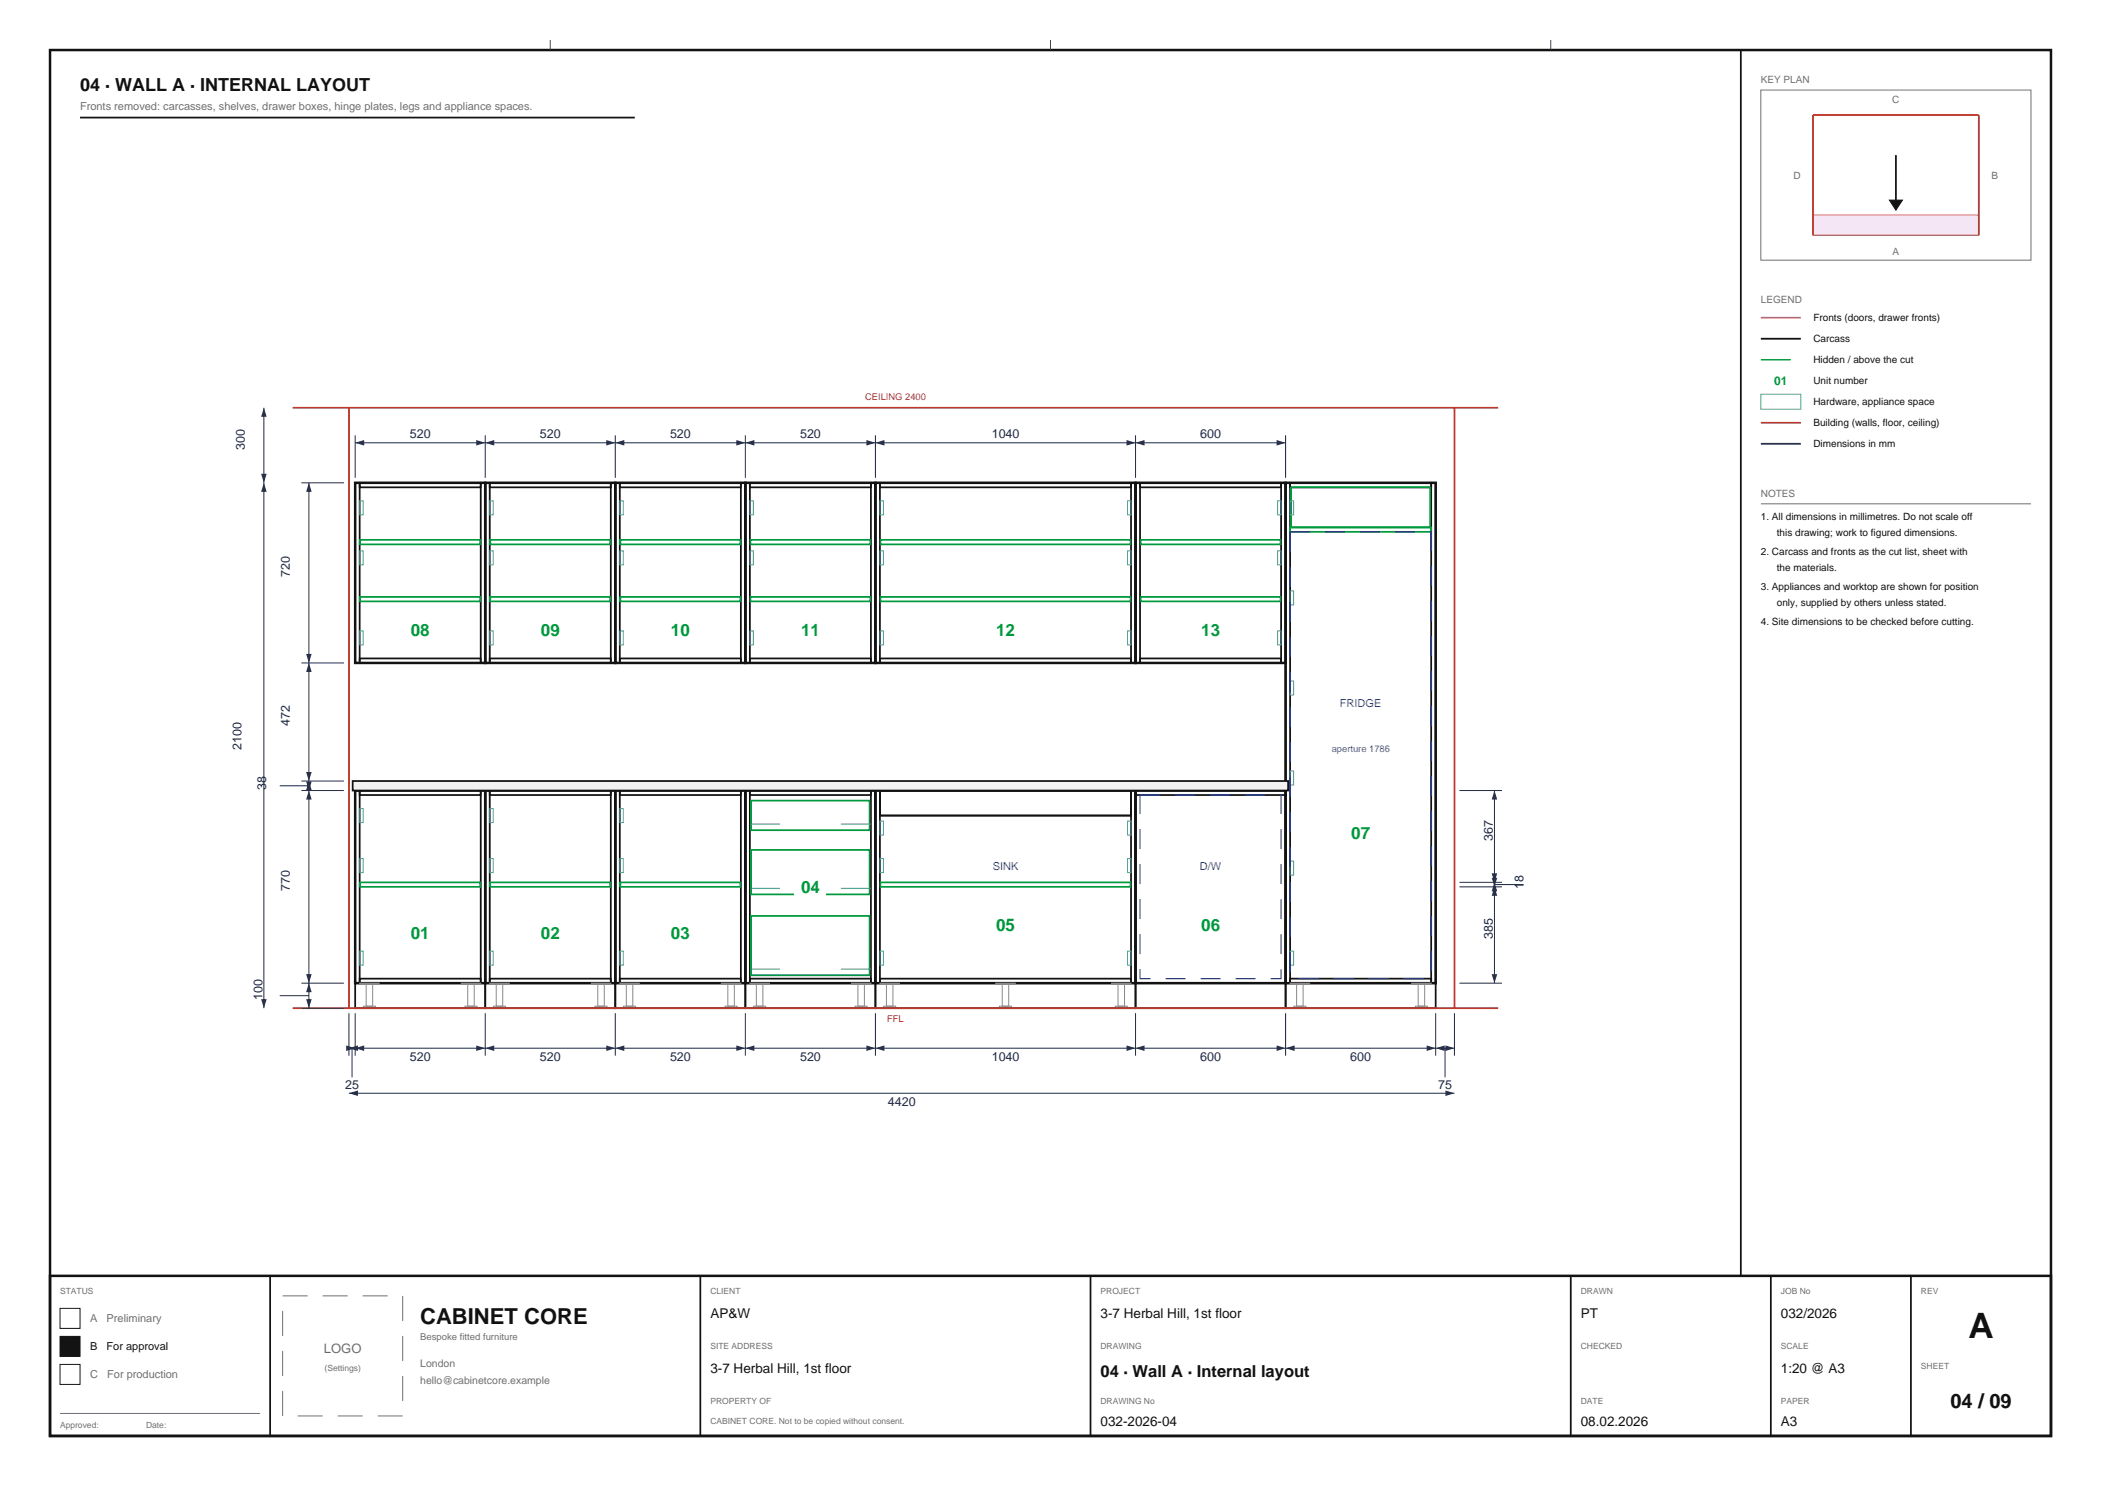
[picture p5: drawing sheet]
<svg xmlns="http://www.w3.org/2000/svg" width="420mm" height="297mm" viewBox="0 0 420 297" stroke-linecap="round" stroke-linejoin="round" font-family="sans-serif">
<path d="M71 158h.9v38.5h-.9zM71.9 158h24.2v.9h-24.2zM96.1 158h.9v38.5h-.9zM71 196.5h26v5h-26zM71.9 195.6h24.2v.9h-24.2z" fill="none" stroke="#121212" stroke-width=".35"/>
<path d="M72 176.4h24v.9h-24z" fill="none" stroke="#00993d" stroke-width=".35"/>
<path d="M71 158h26v38.5h-26z" fill="none" stroke="#121212" stroke-width=".5"/>
<path d="M80.9 184.2h6.2v4.4h-6.2z" fill="#fff"/>
<path d="M71.9 171.6h.7v2.8h-.7zM71.9 161.6h.7v2.8h-.7zM71.9 190.1h.7v2.8h-.7z" fill="none" stroke="#4d9999" stroke-width=".2"/>
<path d="M71.9 196.5h3.9v.2h-3.9zM73.2 196.7h1.3v4.4h-1.3zM92.2 196.5h3.9v.2h-3.9zM93.5 196.7h1.3v4.4h-1.3zM72.7 201.1h2.4v.4h-2.4zM93 201.1h2.4v.4h-2.4z" fill="none" stroke="#8a8a8a" stroke-width=".2"/>
<path d="M71 96.5h.9v36h-.9zM71.9 96.5h24.2v.9h-24.2zM96.1 96.5h.9v36h-.9zM71.9 131.6h24.2v.9h-24.2z" fill="none" stroke="#121212" stroke-width=".35"/>
<path d="M72 119.3h24v.9h-24zM72 107.9h24v.9h-24z" fill="none" stroke="#00993d" stroke-width=".35"/>
<path d="M71 96.5h26v36h-26z" fill="none" stroke="#121212" stroke-width=".5"/>
<path d="M80.9 123.7h6.2v4.4h-6.2z" fill="#fff"/>
<path d="M71.9 110.1h.7v2.8h-.7zM71.9 100.1h.7v2.8h-.7zM71.9 126.1h.7v2.8h-.7z" fill="none" stroke="#4d9999" stroke-width=".2"/>
<path d="M97 158h.9v38.5h-.9zM97.9 158h24.2v.9h-24.2zM122.1 158h.9v38.5h-.9zM97 196.5h26v5h-26zM97.9 195.6h24.2v.9h-24.2z" fill="none" stroke="#121212" stroke-width=".35"/>
<path d="M98 176.4h24v.9h-24z" fill="none" stroke="#00993d" stroke-width=".35"/>
<path d="M97 158h26v38.5h-26z" fill="none" stroke="#121212" stroke-width=".5"/>
<path d="M106.9 184.2h6.2v4.4h-6.2z" fill="#fff"/>
<path d="M97.9 171.6h.7v2.8h-.7zM97.9 161.6h.7v2.8h-.7zM97.9 190.1h.7v2.8h-.7z" fill="none" stroke="#4d9999" stroke-width=".2"/>
<path d="M97.9 196.5h3.9v.2h-3.9zM99.2 196.7h1.3v4.4h-1.3zM118.2 196.5h3.9v.2h-3.9zM119.5 196.7h1.3v4.4h-1.3zM98.6 201.1h2.5v.4h-2.5zM118.9 201.1h2.5v.4h-2.5z" fill="none" stroke="#8a8a8a" stroke-width=".2"/>
<path d="M97 96.5h.9v36h-.9zM97.9 96.5h24.2v.9h-24.2zM122.1 96.5h.9v36h-.9zM97.9 131.6h24.2v.9h-24.2z" fill="none" stroke="#121212" stroke-width=".35"/>
<path d="M98 119.3h24v.9h-24zM98 107.9h24v.9h-24z" fill="none" stroke="#00993d" stroke-width=".35"/>
<path d="M97 96.5h26v36h-26z" fill="none" stroke="#121212" stroke-width=".5"/>
<path d="M106.9 123.7h6.2v4.4h-6.2z" fill="#fff"/>
<path d="M97.9 110.1h.7v2.8h-.7zM97.9 100.1h.7v2.8h-.7zM97.9 126.1h.7v2.8h-.7z" fill="none" stroke="#4d9999" stroke-width=".2"/>
<path d="M123 158h.9v38.5h-.9zM123.9 158h24.2v.9h-24.2zM148.1 158h.9v38.5h-.9zM123 196.5h26v5h-26zM123.9 195.6h24.2v.9h-24.2z" fill="none" stroke="#121212" stroke-width=".35"/>
<path d="M124 176.4h24v.9h-24z" fill="none" stroke="#00993d" stroke-width=".35"/>
<path d="M123 158h26v38.5h-26z" fill="none" stroke="#121212" stroke-width=".5"/>
<path d="M132.9 184.2h6.2v4.4h-6.2z" fill="#fff"/>
<path d="M123.9 171.6h.7v2.8h-.7zM123.9 161.6h.7v2.8h-.7zM123.9 190.1h.7v2.8h-.7z" fill="none" stroke="#4d9999" stroke-width=".2"/>
<path d="M123.9 196.5h3.9v.2h-3.9zM125.2 196.7h1.3v4.4h-1.3zM144.2 196.5h3.9v.2h-3.9zM145.5 196.7h1.3v4.4h-1.3zM124.7 201.1h2.4v.4h-2.4zM145 201.1h2.4v.4h-2.4z" fill="none" stroke="#8a8a8a" stroke-width=".2"/>
<path d="M123 96.5h.9v36h-.9zM123.9 96.5h24.2v.9h-24.2zM148.1 96.5h.9v36h-.9zM123.9 131.6h24.2v.9h-24.2z" fill="none" stroke="#121212" stroke-width=".35"/>
<path d="M124 119.3h24v.9h-24zM124 107.9h24v.9h-24z" fill="none" stroke="#00993d" stroke-width=".35"/>
<path d="M123 96.5h26v36h-26z" fill="none" stroke="#121212" stroke-width=".5"/>
<path d="M132.9 123.7h6.2v4.4h-6.2z" fill="#fff"/>
<path d="M123.9 110.1h.7v2.8h-.7zM123.9 100.1h.7v2.8h-.7zM123.9 126.1h.7v2.8h-.7z" fill="none" stroke="#4d9999" stroke-width=".2"/>
<path d="M149 158h.9v38.5h-.9zM149.9 158h24.2v.9h-24.2zM174.1 158h.9v38.5h-.9zM149 196.5h26v5h-26zM149.9 195.6h24.2v.9h-24.2z" fill="none" stroke="#121212" stroke-width=".35"/>
<path d="M149 158h26v38.5h-26z" fill="none" stroke="#121212" stroke-width=".5"/>
<path d="M150.1 169.9h23.7v8.9h-23.7zM150.1 160h23.7v5.9h-23.7zM150.1 183.1h23.7v11.8h-23.7z" fill="none" stroke="#00993d" stroke-width=".35"/>
<path d="M149.9 177.6h6M149.9 164.7h6M168.1 177.6h6M168.1 164.7h6M149.9 193.7h6M168.1 193.7h6" fill="none" stroke="#2e7d8c" stroke-width=".2"/>
<path d="M158.9 175h6.2v4.5h-6.2z" fill="#fff"/>
<path d="M149.9 196.5h3.9v.2h-3.9zM151.2 196.7h1.3v4.4h-1.3zM170.2 196.5h3.9v.2h-3.9zM171.5 196.7h1.3v4.4h-1.3zM150.6 201.1h2.5v.4h-2.5zM170.9 201.1h2.5v.4h-2.5z" fill="none" stroke="#8a8a8a" stroke-width=".2"/>
<path d="M149 96.5h.9v36h-.9zM149.9 96.5h24.2v.9h-24.2zM174.1 96.5h.9v36h-.9zM149.9 131.6h24.2v.9h-24.2z" fill="none" stroke="#121212" stroke-width=".35"/>
<path d="M150 119.3h24v.9h-24zM150 107.9h24v.9h-24z" fill="none" stroke="#00993d" stroke-width=".35"/>
<path d="M149 96.5h26v36h-26z" fill="none" stroke="#121212" stroke-width=".5"/>
<path d="M158.9 123.7h6.2v4.4h-6.2z" fill="#fff"/>
<path d="M149.9 110.1h.7v2.8h-.7zM149.9 100.1h.7v2.8h-.7zM149.9 126.1h.7v2.8h-.7z" fill="none" stroke="#4d9999" stroke-width=".2"/>
<path d="M175 158h.9v38.5h-.9zM175.9 158h50.2v5h-50.2zM226.1 158h.9v38.5h-.9zM175 196.5h52v5h-52zM175.9 195.6h50.2v.9h-50.2z" fill="none" stroke="#121212" stroke-width=".35"/>
<path d="M176 176.4h50v.9h-50z" fill="none" stroke="#00993d" stroke-width=".35"/>
<path d="M175 158h52v38.5h-52z" fill="none" stroke="#121212" stroke-width=".5"/>
<path d="M197.9 182.7h6.2v4.5h-6.2z" fill="#fff"/>
<path d="M175.9 171.6h.7v2.8h-.7zM175.9 164.1h.7v2.8h-.7zM225.4 171.6h.7v2.8h-.7zM225.4 164.1h.7v2.8h-.7zM175.9 190.1h.7v2.8h-.7zM225.4 190.1h.7v2.8h-.7z" fill="none" stroke="#4d9999" stroke-width=".2"/>
<path d="M175.9 196.5h3.9v.2h-3.9zM177.2 196.7h1.3v4.4h-1.3zM199 196.5h3.9v.2h-3.9zM200.4 196.7h1.3v4.4h-1.3zM222.2 196.5h3.9v.2h-3.9zM223.5 196.7h1.3v4.4h-1.3zM176.6 201.1h2.4v.4h-2.4zM199.8 201.1h2.4v.4h-2.4zM223 201.1h2.4v.4h-2.4z" fill="none" stroke="#8a8a8a" stroke-width=".2"/>
<path d="M197.6 171.8h6.8v2.8h-6.8z" fill="#fff"/>
<path d="M175 96.5h.9v36h-.9zM175.9 96.5h50.2v.9h-50.2zM226.1 96.5h.9v36h-.9zM175.9 131.6h50.2v.9h-50.2z" fill="none" stroke="#121212" stroke-width=".35"/>
<path d="M176 119.3h50v.9h-50zM176 107.9h50v.9h-50z" fill="none" stroke="#00993d" stroke-width=".35"/>
<path d="M175 96.5h52v36h-52z" fill="none" stroke="#121212" stroke-width=".5"/>
<path d="M197.9 123.7h6.2v4.4h-6.2z" fill="#fff"/>
<path d="M175.9 110.1h.7v2.8h-.7zM175.9 100.1h.7v2.8h-.7zM225.4 110.1h.7v2.8h-.7zM225.4 100.1h.7v2.8h-.7zM175.9 126.1h.7v2.8h-.7zM225.4 126.1h.7v2.8h-.7z" fill="none" stroke="#4d9999" stroke-width=".2"/>
<path d="M227 158h30v.9h-30zM227 196.5h30v5h-30z" fill="none" stroke="#121212" stroke-width=".35"/>
<path d="M227 158h30v38.5h-30z" fill="none" stroke="#121212" stroke-width=".5"/>
<path d="M238.9 182.7h6.2v4.5h-6.2z" fill="#fff"/>
<path d="M227.9 158.9h28.2v36.7h-28.2z" fill="none" stroke="#1a3de6" stroke-width=".25" stroke-dasharray="4 3" stroke-linecap="butt"/>
<path d="M239.3 171.8h5.4v2.8h-5.4z" fill="#fff"/>
<path d="M227 96.5h.9v36h-.9zM227.9 96.5h28.2v.9h-28.2zM256.1 96.5h.9v36h-.9zM227.9 131.6h28.2v.9h-28.2z" fill="none" stroke="#121212" stroke-width=".35"/>
<path d="M228 119.3h28v.9h-28zM228 107.9h28v.9h-28z" fill="none" stroke="#00993d" stroke-width=".35"/>
<path d="M227 96.5h30v36h-30z" fill="none" stroke="#121212" stroke-width=".5"/>
<path d="M238.9 123.7h6.2v4.4h-6.2z" fill="#fff"/>
<path d="M255.4 110.1h.7v2.8h-.7zM255.4 100.1h.7v2.8h-.7zM255.4 126.1h.7v2.8h-.7z" fill="none" stroke="#4d9999" stroke-width=".2"/>
<path d="M257 96.5h.9v100h-.9zM257.9 96.5h28.2v.9h-28.2zM286.1 96.5h.9v100h-.9zM257 196.5h30v5h-30zM257.9 195.6h28.2v.9h-28.2z" fill="none" stroke="#121212" stroke-width=".35"/>
<path d="M258.1 97.4h27.8v8h-27.8zM257.9 105.4h28.2v.9h-28.2z" fill="none" stroke="#00993d" stroke-width=".35"/>
<path d="M257 96.5h30v100h-30z" fill="none" stroke="#121212" stroke-width=".5"/>
<path d="M268.9 164.3h6.2v4.4h-6.2z" fill="#fff"/>
<path d="M257.9 118.1h.7v2.8h-.7zM257.9 100.1h.7v2.8h-.7zM257.9 136.1h.7v2.8h-.7zM257.9 154.1h.7v2.8h-.7zM257.9 172.1h.7v2.8h-.7zM257.9 190.1h.7v2.8h-.7z" fill="none" stroke="#4d9999" stroke-width=".2"/>
<path d="M257.9 196.5h3.9v.2h-3.9zM259.2 196.7h1.3v4.4h-1.3zM282.2 196.5h3.9v.2h-3.9zM283.5 196.7h1.3v4.4h-1.3zM258.6 201.1h2.5v.4h-2.5zM282.9 201.1h2.5v.4h-2.5z" fill="none" stroke="#8a8a8a" stroke-width=".2"/>
<path d="M257.9 106.3h28.2v89.3h-28.2z" fill="none" stroke="#1a3de6" stroke-width=".25" stroke-dasharray="4 3" stroke-linecap="butt"/>
<g fill="#fff">
<path d="M267.2 139.1h9.6v2.9h-9.6z"/>
<path d="M263.9 148.4h16.2v2.4h-16.2z"/>
</g>
<path d="M70.5 156.1h187v1.9h-187z" fill="#f2f2f2" stroke="#121212" stroke-width=".35"/>
<path d="M58.5 81.5h241M69.8 81.5v120M290.7 81.5v120M58.5 201.5h241" fill="none" stroke="#bf382b" stroke-width=".35"/>
<path d="M71 87v8.5M71 88.5h186M97 87v8.5M123 87v8.5M149 87v8.5M175 87v8.5M227 87v8.5M257 87v8.5" fill="none" stroke="#1c294a" stroke-width=".2"/>
<g fill="#1c294a">
<path d="M71 88.5l1.8-.6v1.2z"/>
<path d="M95.2 87.9l1.8 .6-1.8 .6z"/>
<path d="M97 88.5l1.8-.6v1.2z"/>
<path d="M121.2 87.9l1.8 .6-1.8 .6z"/>
<path d="M123 88.5l1.8-.6v1.2z"/>
<path d="M147.2 87.9l1.8 .6-1.8 .6z"/>
<path d="M149 88.5l1.8-.6v1.2z"/>
<path d="M173.2 87.9l1.8 .6-1.8 .6z"/>
<path d="M175 88.5l1.8-.6v1.2z"/>
<path d="M225.2 87.9l1.8 .6-1.8 .6z"/>
<path d="M227 88.5l1.8-.6v1.2z"/>
<path d="M255.2 87.9l1.8 .6-1.8 .6z"/>
</g>
<path d="M69.8 202.5v8.5M69.8 209.5h220.9M71 202.5v8.5M97 202.5v8.5M123 202.5v8.5M149 202.5v8.5M175 202.5v8.5M227 202.5v8.5M257 202.5v8.5M287 202.5v8.5M290.7 202.5v8.5" fill="none" stroke="#1c294a" stroke-width=".2"/>
<g fill="#1c294a">
<path d="M69.8 209.5l1.7-.5v1.1z"/>
<path d="M69.2 209l1.8 .5-1.8 .6z"/>
</g>
<path d="M70.4 209.5v5.8" fill="none" stroke="#1c294a" stroke-width=".2"/>
<g fill="#1c294a">
<path d="M71 209.5l1.8-.5v1.1z"/>
<path d="M95.2 209l1.8 .5-1.8 .6z"/>
<path d="M97 209.5l1.8-.5v1.1z"/>
<path d="M121.2 209l1.8 .5-1.8 .6z"/>
<path d="M123 209.5l1.8-.5v1.1z"/>
<path d="M147.2 209l1.8 .5-1.8 .6z"/>
<path d="M149 209.5l1.8-.5v1.1z"/>
<path d="M173.2 209l1.8 .5-1.8 .6z"/>
<path d="M175 209.5l1.8-.5v1.1z"/>
<path d="M225.2 209l1.8 .5-1.8 .6z"/>
<path d="M227 209.5l1.8-.5v1.1z"/>
<path d="M255.2 209l1.8 .5-1.8 .6z"/>
<path d="M257 209.5l1.8-.5v1.1z"/>
<path d="M285.2 209l1.8 .5-1.8 .6z"/>
<path d="M287 209.5l1.8-.5v1.1z"/>
<path d="M288.9 209l1.8 .5-1.8 .6z"/>
</g>
<path d="M69.8 218.5h220.9M288.9 209.5v5.8" fill="none" stroke="#1c294a" stroke-width=".2"/>
<g fill="#1c294a">
<path d="M69.8 218.5l1.7-.5v1.1z"/>
<path d="M288.9 218l1.8 .5-1.8 .6z"/>
</g>
<path d="M60.2 96.5h8.6M61.7 96.5v105M60.2 132.5h8.6M60.2 158h8.6M60.2 156.1h8.6M60.2 196.5h8.6M60.2 201.5h8.6" fill="none" stroke="#1c294a" stroke-width=".2"/>
<g fill="#1c294a">
<path d="M61.2 199.7h1.1l-.6 1.8z"/>
<path d="M61.7 196.5l.6 1.8h-1.1z"/>
</g>
<path d="M55.9 199h5.8" fill="none" stroke="#1c294a" stroke-width=".2"/>
<g fill="#1c294a">
<path d="M61.2 194.7h1.1l-.6 1.8z"/>
<path d="M61.7 158l.6 1.8h-1.1z"/>
<path d="M61.2 156.2h1.1l-.6 1.8z"/>
<path d="M61.7 156.1l.6 1.8h-1.1z"/>
</g>
<path d="M55.9 157.1h5.8" fill="none" stroke="#1c294a" stroke-width=".2"/>
<g fill="#1c294a">
<path d="M61.2 154.3h1.1l-.6 1.8z"/>
<path d="M61.7 132.5l.6 1.8h-1.1z"/>
<path d="M61.2 130.7h1.1l-.6 1.8z"/>
<path d="M61.7 96.5l.6 1.8h-1.1z"/>
</g>
<path d="M52.7 81.5v120" fill="none" stroke="#1c294a" stroke-width=".2"/>
<g fill="#1c294a">
<path d="M52.2 199.7h1.1l-.6 1.8z"/>
<path d="M52.7 96.5l.6 1.8h-1.1z"/>
<path d="M52.2 94.7h1.1l-.6 1.8z"/>
<path d="M52.7 81.5l.6 1.8h-1.1z"/>
</g>
<path d="M291.7 158h8.5M298.8 158v38.5M291.7 177.3h8.5M291.7 176.4h8.5M291.7 196.5h8.5" fill="none" stroke="#1c294a" stroke-width=".2"/>
<g fill="#1c294a">
<path d="M298.2 194.7h1.1l-.5 1.8z"/>
<path d="M298.8 177.3l.5 1.7h-1.1z"/>
<path d="M298.2 175.5h1.1l-.5 1.8z"/>
<path d="M298.8 176.4l.5 1.8h-1.1z"/>
</g>
<path d="M298.8 176.8h5.8" fill="none" stroke="#1c294a" stroke-width=".2"/>
<g fill="#1c294a">
<path d="M298.2 174.6h1.1l-.5 1.8z"/>
<path d="M298.8 158l.5 1.8h-1.1z"/>
</g>
<path d="M10 10h400v277h-400zM10 255h400v32h-400z" fill="none" stroke="#121212" stroke-width=".5"/>
<path d="M110 8v2M210 8v2M310 8v2" fill="none" stroke="#454545" stroke-width=".2"/>
<path d="M348 10v245M54 255v32M140 255v32M218 255v32M314 255v32M354 255v32M382 255v32" fill="none" stroke="#121212" stroke-width=".35"/>
<path d="M12 261.5h4v4h-4z" fill="none" stroke="#121212" stroke-width=".2"/>
<path d="M12 267.1h4v4h-4z" fill="#141414" stroke="#121212" stroke-width=".2"/>
<path d="M12 272.7h4v4h-4z" fill="none" stroke="#121212" stroke-width=".2"/>
<path d="M352 18h54v34h-54zM12 282.5h40" fill="none" stroke="#707070" stroke-width=".2"/>
<path d="M56.5 259h24v24h-24z" fill="none" stroke="#707070" stroke-width=".2" stroke-dasharray="5 3" stroke-linecap="butt"/>
<path d="M362.4 47h33.2" fill="none" stroke="#bf382b" stroke-width=".35"/>
<path d="M362.4 43h33.2v4h-33.2z" fill="#f5e6f5" stroke="#d400d4" stroke-width=".2"/>
<path d="M379 31v9" fill="none" stroke="#121212" stroke-width=".35"/>
<path d="M377.7 40h2.6l-1.3 2z" fill="#141414" stroke="#121212" stroke-width=".2"/>
<path d="M362.4 47v-24h33.2v24M352 84.5h8" fill="none" stroke="#bf382b" stroke-width=".35"/>
<path d="M352 63.5h8" fill="none" stroke="#d400d4" stroke-width=".35"/>
<path d="M16 23.5h110.9M352 67.7h8" fill="none" stroke="#121212" stroke-width=".35"/>
<path d="M352 71.9h8" fill="none" stroke="#00993d" stroke-width=".25" stroke-dasharray="6 4" stroke-linecap="butt"/>
<path d="M352 78.8h8v3h-8z" fill="none" stroke="#4d9999" stroke-width=".2"/>
<path d="M352 88.7h8" fill="none" stroke="#1c294a" stroke-width=".35"/>
<path d="M352 100.7h54" fill="none" stroke="#707070" stroke-width=".2"/>
<text font-size="7" fill="#111" x="393.5" y="267.4">A</text>
<text font-size="4.4" fill="#111" x="84" y="264.5">CABINET CORE</text>
<text font-size="4" fill="#111" x="389.9" y="281.4">04 / 09</text>
<text font-size="3.6" fill="#111" x="16" y="18.3">04 · WALL A · INTERNAL LAYOUT</text>
<g font-size="3.4" fill="#009a3d">
<text x="82.1" y="127.1">08</text>
<text x="108.1" y="127.1">09</text>
<text x="134.1" y="127.1">10</text>
<text x="160.1" y="127.1">11</text>
<text x="199.1" y="127.1">12</text>
<text x="240.1" y="127.1">13</text>
<text x="270.1" y="167.7">07</text>
<text x="160.1" y="178.4">04</text>
<text x="82.1" y="187.6">01</text>
<text x="108.1" y="187.6">02</text>
<text x="134.1" y="187.6">03</text>
<text x="199.1" y="186.1">05</text>
<text x="240.1" y="186.1">06</text>
</g>
<text font-size="3.3" fill="#111" x="220" y="275.2">04 · Wall A · Internal layout</text>
<g font-size="2.7" fill="#111">
<text x="142" y="263.4">AP&amp;W</text>
<text x="220" y="263.4">3-7 Herbal Hill, 1st floor</text>
<text x="316" y="263.4">PT</text>
<text x="356" y="263.4">032/2026</text>
<text x="142" y="274.4">3-7 Herbal Hill, 1st floor</text>
<text x="356" y="274.4">1:20 @ A3</text>
<text x="220" y="284.9">032-2026-04</text>
<text x="316" y="284.9">08.02.2026</text>
<text x="356" y="284.9">A3</text>
</g>
<text font-size="2.6" fill="#6f6f6f" x="64.7" y="270.4">LOGO</text>
<g font-size="2.5" fill="#1b2a4a">
<text x="48.9" y="89.9" transform="rotate(-90 48.9 89.9)">300</text>
<text x="81.9" y="87.6">520</text>
<text x="107.9" y="87.6">520</text>
<text x="133.9" y="87.6">520</text>
<text x="159.9" y="87.6">520</text>
<text x="198.3" y="87.6">1040</text>
<text x="239.9" y="87.6">600</text>
<text x="57.9" y="115.4" transform="rotate(-90 57.9 115.4)">720</text>
<text x="48.3" y="149.9" transform="rotate(-90 48.3 149.9)">2100</text>
<text x="57.9" y="145.2" transform="rotate(-90 57.9 145.2)">472</text>
<text x="53.2" y="157.9" transform="rotate(-90 53.2 157.9)">38</text>
<text x="298.4" y="168" transform="rotate(-90 298.4 168)">367</text>
<text x="57.9" y="178.1" transform="rotate(-90 57.9 178.1)">770</text>
<text x="304.6" y="177.7" transform="rotate(-90 304.6 177.7)">18</text>
<text x="298.4" y="187.7" transform="rotate(-90 298.4 187.7)">385</text>
<text x="52.5" y="199.9" transform="rotate(-90 52.5 199.9)">100</text>
<text x="81.9" y="212.1">520</text>
<text x="107.9" y="212.1">520</text>
<text x="133.9" y="212.1">520</text>
<text x="159.9" y="212.1">520</text>
<text x="198.3" y="212.1">1040</text>
<text x="239.9" y="212.1">600</text>
<text x="269.9" y="212.1">600</text>
<text x="69" y="217.6">25</text>
<text x="177.5" y="221.1">4420</text>
<text x="287.5" y="217.6">75</text>
</g>
<text font-size="2.4" fill="#009a3d" x="354.7" y="76.9">01</text>
<g font-size="2.2" fill="#6f6f6f">
<text x="16" y="22">Fronts removed: carcasses, shelves, drawer boxes, hinge plates, legs and appliance spaces.</text>
<text x="18" y="264.3">A</text>
<text x="21.3" y="264.3">Preliminary</text>
<text x="18" y="275.5">C</text>
<text x="21.4" y="275.5">For production</text>
</g>
<g font-size="2.2" fill="#1a3ce6">
<text x="267.9" y="141.3">FRIDGE</text>
<text x="198.4" y="174">SINK</text>
<text x="239.9" y="174">D/W</text>
</g>
<g font-size="2.2" fill="#111">
<text x="18" y="269.9">B</text>
<text x="21.3" y="269.9">For approval</text>
</g>
<g font-size="2.1" fill="#6f6f6f">
<text x="84" y="273.2">London</text>
<text x="84" y="276.6">hello@cabinetcore.example</text>
</g>
<g font-size="2" fill="#6f6f6f">
<text x="352" y="16.5">KEY PLAN</text>
<text x="378.3" y="20.5">C</text>
<text x="358.5" y="35.7">D</text>
<text x="398.1" y="35.7">B</text>
<text x="378.3" y="50.9">A</text>
<text x="352" y="60.5">LEGEND</text>
<text x="352" y="99.4">NOTES</text>
</g>
<g font-size="2" fill="#111">
<text x="362.5" y="64.2">Fronts (doors, drawer fronts)</text>
<text x="362.5" y="68.4">Carcass</text>
<text x="362.5" y="72.6">Hidden / above the cut</text>
<text x="362.5" y="76.8">Unit number</text>
<text x="362.5" y="81">Hardware, appliance space</text>
<text x="362.5" y="85.2">Building (walls, floor, ceiling)</text>
<text x="362.5" y="89.4">Dimensions in mm</text>
<text x="352" y="104">1. All dimensions in millimetres. Do not scale off</text>
<text x="355.2" y="107.1">this drawing; work to figured dimensions.</text>
<text x="352" y="111">2. Carcass and fronts as the cut list, sheet with</text>
<text x="352" y="118">3. Appliances and worktop are shown for position</text>
<text x="355.2" y="114.1">the materials.</text>
<text x="352" y="125">4. Site dimensions to be checked before cutting.</text>
<text x="355.2" y="121.1">only, supplied by others unless stated.</text>
</g>
<g font-size="1.9" fill="#c0392b">
<text x="173" y="80">CEILING 2400</text>
<text x="177.3" y="204.4">FFL</text>
</g>
<text font-size="1.9" fill="#1a3ce6" x="266.2" y="150.3">aperture 1786</text>
<text font-size="1.9" fill="#6f6f6f" x="84" y="267.9">Bespoke fitted furniture</text>
<g font-size="1.7" fill="#6f6f6f">
<text x="12" y="258.6">STATUS</text>
<text x="142" y="258.6">CLIENT</text>
<text x="220" y="258.6">PROJECT</text>
<text x="316" y="258.6">DRAWN</text>
<text x="356" y="258.6">JOB No</text>
<text x="384" y="258.6">REV</text>
<text x="142" y="269.6">SITE ADDRESS</text>
<text x="220" y="269.6">DRAWING</text>
<text x="316" y="269.6">CHECKED</text>
<text x="356" y="269.6">SCALE</text>
<text x="64.9" y="274.1">(Settings)</text>
<text x="384" y="273.6">SHEET</text>
<text x="142" y="280.6">PROPERTY OF</text>
<text x="220" y="280.6">DRAWING No</text>
<text x="316" y="280.6">DATE</text>
<text x="356" y="280.6">PAPER</text>
<text x="12" y="285.4">Approved:</text>
<text x="29.2" y="285.4">Date:</text>
<text x="142" y="284.6">CABINET CORE. Not to be copied without consent.</text>
</g>
</svg>
